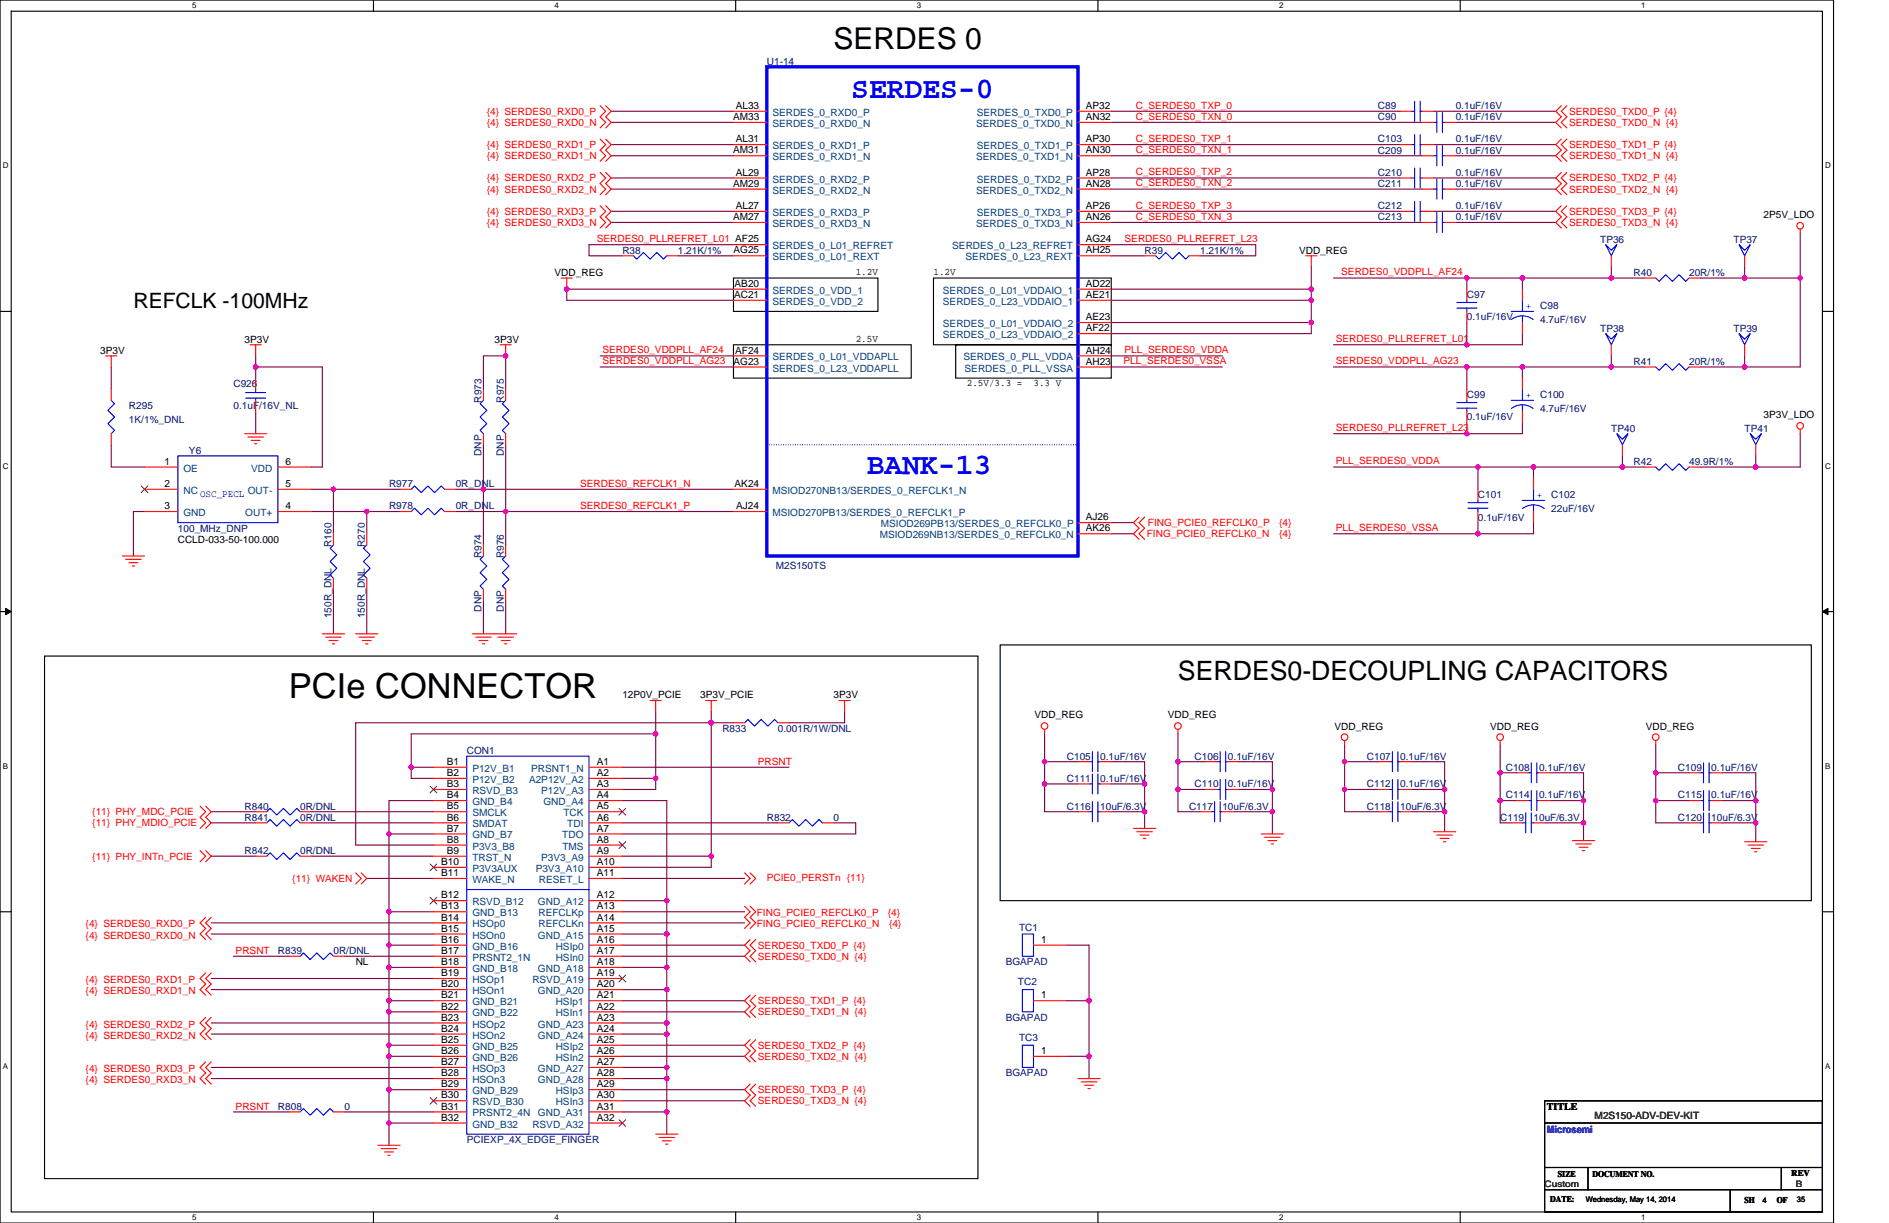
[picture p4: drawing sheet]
<svg xmlns="http://www.w3.org/2000/svg" width="432mm" height="279mm" viewBox="0 0 432 279" stroke-linecap="round" stroke-linejoin="round" font-family="sans-serif">
<path d="M0 0h419.1v279.4h-419.1zM2.6 2.6h414v274.3h-414z" fill="none" stroke="#000" stroke-width=".25"/>
<g fill="#fff">
<path d="M44 .3h1v2h-1z"/>
<path d="M44 277.1h1v2.1h-1z"/>
</g>
<path d="M85.4 0v2.6M85.4 276.9v2.5" fill="none" stroke="#000" stroke-width=".25"/>
<g fill="#fff">
<path d="M126.8 .3h1v2h-1z"/>
<path d="M126.8 277.1h1v2.1h-1z"/>
</g>
<path d="M168.2 0v2.6M168.2 276.9v2.5" fill="none" stroke="#000" stroke-width=".25"/>
<g fill="#fff">
<path d="M209.6 .3h1v2h-1z"/>
<path d="M209.6 277.1h1v2.1h-1z"/>
</g>
<path d="M251 0v2.6M251 276.9v2.5" fill="none" stroke="#000" stroke-width=".25"/>
<g fill="#fff">
<path d="M292.4 .3h1v2h-1z"/>
<path d="M292.4 277.1h1v2.1h-1z"/>
</g>
<path d="M333.8 0v2.6M333.8 276.9v2.5" fill="none" stroke="#000" stroke-width=".25"/>
<g fill="#fff">
<path d="M375.2 .3h1v2h-1z"/>
<path d="M375.2 277.1h1v2.1h-1z"/>
<path d="M.7 36.9h1.2v2h-1.2z"/>
<path d="M417.2 36.9h1.3v2h-1.3z"/>
<path d="M.7 105.4h1.2v2.1h-1.2z"/>
<path d="M417.2 105.4h1.3v2.1h-1.3z"/>
</g>
<path d="M0 71.1h2.6M416.6 71.1h2.5" fill="none" stroke="#000" stroke-width=".25"/>
<g fill="#fff">
<path d="M.7 174h1.2v2h-1.2z"/>
<path d="M417.2 174h1.2v2h-1.2z"/>
</g>
<path d="M0 139.7h2.6M416.6 139.7h2.5" fill="none" stroke="#000" stroke-width=".25"/>
<path d="M1.3 139l1.3 .7-1.3 .7zM416.6 139.7l1.3-.7v1.4z" fill="#000" stroke="#000" stroke-width=".23"/>
<g fill="#fff">
<path d="M.7 242.6h1.2v2h-1.2z"/>
<path d="M417.2 242.6h1.2v2h-1.2z"/>
</g>
<g fill="none" stroke="#000" stroke-width=".25">
<path d="M167.7 63.5h33v7.6h-33zM167.7 78.8h40.6v7.6h-40.6zM213.4 63.5h40.6v15.3h-40.6zM218.5 78.8h35.5v7.6h-35.5zM10.2 149.9h213.3v119.4h-213.3zM228.6 147.3h185.4v58.5h-185.4zM0 208.3h2.6M416.6 208.3h2.5M353.1 251.5h63.5v25.4h-63.5zM353.1 256.6h63.5M353.1 266.7h63.5M353.1 271.8h63.5"/>
<path d="M363 266.7v5.1M395.5 271.8v5.1M407.2 266.7v5.1"/>
</g>
<g fill="none" stroke="#800040" stroke-width=".25">
<path d="M139.7 25.4h28M139.7 28h28M139.7 33h28M139.7 35.6h28M254 28h71.1M254 35.6h71.1M254 25.4h66.1M254 33h66.1M327.7 25.4h27.9M327.7 33h27.9M332.8 28h22.8M332.8 35.6h22.8"/>
<path d="M139.7 40.7h28M139.7 43.2h28M139.7 48.3h28M139.7 50.8h28M155 58.4h12.7M167.7 55.9h-33.1v2.5h7.7M254 43.2h71.1M254 50.8h71.1M254 58.4h7.6M254 40.7h66.1M254 48.3h66.1M254 55.9h33v2.5h-12.7"/>
<path d="M327.7 40.7h27.9M327.7 48.3h27.9M332.8 43.2h22.8M332.8 50.8h22.8M411.5 53.4v10.1M167.7 66.1h-38.1v2.5h38.1M254 68.6h45.7M254 73.7h45.7M254 66.1h45.7M299.7 73.7v2.5h-45.7M299.7 66.1v2.5M299.7 68.6v5.1"/>
<path d="M299.7 61v5.1M304.8 63.5h30.5M304.8 78.8h30.5M335.3 63.5v2.6M335.3 63.5h12.7M335.3 73.7v5.1M348 63.5h20.3M348 76.2v2.6h-12.7M348 63.5v2.6M368.3 61v2.5h7.6M388.6 63.5h10.2M398.8 61v2.5h12.7"/>
<path d="M411.5 63.5v20.3h-12.7v-2.5M25.4 83.8v5.1M58.4 83.8h15.3v22.9h-2.6M58.4 83.8v2.6M58.4 94v5.1M58.4 81.3v2.5M115.6 88.9v-7.6h-5.1v7.6M137.2 83.8h30.5M137.2 81.3h30.5M254 81.3h25.4M254 83.8h25.4M304.8 99.1h30.5"/>
<path d="M304.8 83.8h30.5M335.3 83.8h12.7M335.3 96.5v2.6M335.3 83.8v5.1M348 83.8h20.3M348 96.5v2.6h-12.7M348 83.8v2.6M368.3 81.3v2.5h7.6M388.6 83.8h10.2M411.5 99.1v7.6h-10.2v-2.5M25.4 101.6v5.1h7.6M33 116.9h-2.5v10.1"/>
<path d="M71.1 111.8h5.1M71.1 116.9h12.7M76.2 111.8h15.3M76.2 111.8v10.1M83.8 116.9v5M83.8 116.9h7.7M104.2 116.9h11.4M104.2 111.8h6.3M110.5 111.8v12.7M110.5 101.6v10.2M110.5 111.8h57.2M115.6 116.9v7.6"/>
<path d="M115.6 101.6v15.3M115.6 116.9h52.1M254 119.4h5.1M304.8 106.7h33M337.8 106.7h12.7M337.8 119.4v2.5M337.8 106.7v5.1M350.5 119.4v2.5h-12.7M350.5 106.7v2.5M350.5 106.7h20.4M370.9 104.2v2.5M370.9 106.7h5"/>
<path d="M388.6 106.7h12.7M76.2 134.6v10.2M83.8 134.6v10.2M110.5 137.2v7.6M115.6 137.2v7.6M254 121.9h5.1M304.8 121.9h33M94 175.3h5.1M94 175.3v2.5h5.1M142.3 177.8h7.6M142.3 175.3h38.1M149.9 167.7h-55.9v7.6"/>
<path d="M149.9 162.6v5.1M149.9 167.7v10.1M149.9 177.8v2.6h-7.6M162.6 165.1h5.1M162.6 165.1h-81.3v28h17.8M162.6 165.1v30.5M162.6 162.6v2.5M193.1 162.6v2.5h-12.7M238.8 179.1h7.6M238.8 179.1v6.3h7.6M238.8 167.7v6.3M238.8 174v5.1"/>
<path d="M238.8 174h7.6M254 174h7.6v5.1M254 179.1h7.6M261.6 179.1v6.3M269.3 174v6.4M269.3 167.7v6.3M269.3 174h6.3M283.2 174h7.7v6.4M307.4 174h7.6M307.4 170.2v3.8M307.4 174v6.4M322.6 174h7.6v6.4"/>
<path d="M342.9 176.6h3.8M342.9 176.6v6.3M342.9 170.2v6.4M354.4 176.6h7.6v6.3M378.5 176.6v6.3M378.5 176.6h7.6M378.5 170.2v6.4M393.7 176.6h7.6v6.3M48.3 185.4h10.1M48.3 188h10.1M48.3 195.6h10.1M71.1 195.6h28"/>
<path d="M71.1 185.4h28M71.1 188h28M88.9 190.5v17.8M88.9 190.5h10.2M99.1 182.9h-10.2v7.6M142.3 195.6h20.3M142.3 188h35.5M142.3 182.9h10.1v22.9M162.6 195.6v2.5h-20.3M190.5 188h5.1v2.5h-53.3M254 185.4h7.6M261.6 185.4v3.9"/>
<path d="M269.3 180.4h6.3M269.3 180.4v5h5M282 185.4h8.9M283.2 180.4h7.7M290.9 185.4v5.1M290.9 180.4v5M307.4 180.4v5h7.6M307.4 180.4h7.6M322.6 185.4h7.6M322.6 180.4h7.6M330.2 185.4v4.6M330.2 180.4v5"/>
<path d="M342.9 182.9v5.1h2.6M342.9 182.9h3.8M353.1 188h8.9M354.4 182.9h7.6M362 188v4M362 182.9v5.1M378.5 182.9v5.1h7.6M378.5 182.9h7.6M393.7 182.9h7.6M393.7 188h7.6M401.3 182.9v5.1M401.3 188v4.3"/>
<path d="M48.3 213.4h50.8M48.3 210.8h50.8M53.4 218.5h12.7M78.8 218.5h20.3M83.8 200.7h15.3M88.9 215.9v5.1M88.9 215.9h10.2M88.9 208.3h10.2M88.9 208.3v7.6M142.3 200.7h27.9M142.3 210.8h27.9M142.3 208.3h27.9"/>
<path d="M142.3 218.5h27.9M142.3 215.9h27.9M142.3 213.4h10.1M142.3 205.8h10.1v7.6M152.4 213.4v7.6M243.9 215.9h5v12.7M48.3 223.5h50.8M48.3 226.1h50.8M48.3 233.7h50.8M48.3 236.2h50.8M88.9 238.8v2.5M88.9 238.8h10.2"/>
<path d="M88.9 231.2h10.2M88.9 228.6v2.6M88.9 231.2v7.6M88.9 221v7.6M88.9 228.6h10.2M88.9 221h10.2M142.3 238.8h27.9M142.3 231.2h27.9M142.3 228.6h27.9M142.3 236.2h10.1M142.3 226.1h10.1M142.3 233.7h10.1"/>
<path d="M142.3 221h10.1v5.1M152.4 236.2v7.7M152.4 226.1v7.6M152.4 233.7v2.5M243.9 228.6h5M248.9 228.6v12.7M48.3 246.4h50.8M48.3 243.9h50.8M53.4 254h12.7M78.8 254h20.3M88.9 241.3v7.6M88.9 248.9h10.2"/>
<path d="M88.9 241.3h10.2M88.9 256.6h10.2M88.9 256.6v5M88.9 248.9v7.7M142.3 246.4h10.1v7.6M142.3 251.5h27.9M142.3 248.9h27.9M142.3 241.3h27.9M142.3 243.9h10.1M142.3 254h10.1M152.4 243.9v2.5M152.4 254v5.1"/>
<path d="M243.9 241.3h5M248.9 241.3v5.1"/>
</g>
<g fill="#f0f" stroke="#f0f" stroke-width=".25">
<circle cx="348" cy="63.5" r=".5"/>
<circle cx="335.3" cy="78.7" r=".5"/>
<circle cx="350.5" cy="106.7" r=".5"/>
<circle cx="370.8" cy="106.7" r=".5"/>
<circle cx="337.8" cy="121.9" r=".5"/>
<circle cx="337.8" cy="106.7" r=".5"/>
<circle cx="348" cy="83.8" r=".5"/>
<circle cx="335.3" cy="99.1" r=".5"/>
<circle cx="299.7" cy="68.6" r=".5"/>
<circle cx="335.3" cy="63.5" r=".5"/>
<circle cx="335.3" cy="83.8" r=".5"/>
<circle cx="299.7" cy="73.7" r=".5"/>
<circle cx="411.5" cy="63.5" r=".5"/>
<circle cx="398.8" cy="83.8" r=".5"/>
<circle cx="398.8" cy="63.5" r=".5"/>
<circle cx="401.3" cy="106.7" r=".5"/>
<circle cx="299.7" cy="66" r=".5"/>
<circle cx="129.5" cy="66" r=".5"/>
<circle cx="269.2" cy="180.3" r=".5"/>
<circle cx="307.3" cy="174" r=".5"/>
<circle cx="238.8" cy="179.1" r=".5"/>
<circle cx="238.8" cy="174" r=".5"/>
<circle cx="261.6" cy="185.4" r=".5"/>
<circle cx="261.6" cy="179.1" r=".5"/>
<circle cx="401.3" cy="188" r=".5"/>
<circle cx="362" cy="188" r=".5"/>
<circle cx="88.9" cy="256.5" r=".5"/>
<circle cx="88.9" cy="248.9" r=".5"/>
<circle cx="88.9" cy="221" r=".5"/>
<circle cx="88.9" cy="215.9" r=".5"/>
<circle cx="88.9" cy="208.3" r=".5"/>
<circle cx="88.9" cy="190.5" r=".5"/>
<circle cx="88.9" cy="238.8" r=".5"/>
<circle cx="88.9" cy="241.3" r=".5"/>
<circle cx="88.9" cy="228.6" r=".5"/>
<circle cx="88.9" cy="231.1" r=".5"/>
<circle cx="94" cy="175.3" r=".5"/>
<circle cx="162.6" cy="165.1" r=".5"/>
<circle cx="149.9" cy="167.6" r=".5"/>
<circle cx="152.4" cy="246.4" r=".5"/>
<circle cx="152.4" cy="243.8" r=".5"/>
<circle cx="152.4" cy="236.2" r=".5"/>
<circle cx="162.6" cy="195.6" r=".5"/>
<circle cx="152.4" cy="205.7" r=".5"/>
<circle cx="152.4" cy="221" r=".5"/>
<circle cx="152.4" cy="233.7" r=".5"/>
<circle cx="152.4" cy="226.1" r=".5"/>
<circle cx="152.4" cy="213.4" r=".5"/>
<circle cx="152.4" cy="254" r=".5"/>
<circle cx="149.9" cy="177.8" r=".5"/>
<circle cx="248.9" cy="241.3" r=".5"/>
<circle cx="248.9" cy="228.6" r=".5"/>
<circle cx="362" cy="182.9" r=".5"/>
<circle cx="401.3" cy="182.9" r=".5"/>
<circle cx="342.9" cy="182.9" r=".5"/>
<circle cx="342.9" cy="176.5" r=".5"/>
<circle cx="378.5" cy="182.9" r=".5"/>
<circle cx="378.5" cy="176.5" r=".5"/>
<circle cx="307.3" cy="180.3" r=".5"/>
<circle cx="330.2" cy="185.4" r=".5"/>
<circle cx="330.2" cy="180.3" r=".5"/>
<circle cx="269.2" cy="174" r=".5"/>
<circle cx="290.8" cy="185.4" r=".5"/>
<circle cx="290.8" cy="180.3" r=".5"/>
<circle cx="115.6" cy="81.3" r=".5"/>
<circle cx="110.5" cy="111.8" r=".5"/>
<circle cx="83.8" cy="116.8" r=".5"/>
<circle cx="115.6" cy="116.8" r=".5"/>
<circle cx="76.2" cy="111.8" r=".5"/>
<circle cx="58.4" cy="83.8" r=".5"/>
<circle cx="368.3" cy="63.5" r=".5"/>
<circle cx="368.3" cy="83.8" r=".5"/>
</g>
<g fill="none" stroke="#f00" stroke-width=".25">
<path d="M137.2 24.2l1.3 1.2-1.3 1.3 1.3 1.3-1.3 1.2M137.2 31.8l1.3 1.2-1.3 1.3 1.3 1.3-1.3 1.3M137.2 39.4l1.3 1.3-1.3 1.2 1.3 1.3-1.3 1.3M138.5 24.2l1.2 1.2-1.2 1.3 1.2 1.3-1.2 1.2M138.5 31.8l1.2 1.2-1.2 1.3 1.2 1.3-1.2 1.3M138.5 39.4l1.2 1.3-1.2 1.2 1.2 1.3-1.2 1.3M167.7 28h7.6M167.7 25.4h7.6M167.7 35.6h7.6M167.7 33h7.6M246.4 28h7.6M246.4 25.4h7.6"/>
<path d="M246.4 35.6h7.6M246.4 33h7.6M320.1 25.4h2.5M320.1 33h2.5M325.1 25.4h2.6M325.1 33h2.6M325.1 28h2.6M325.1 35.6h2.6M330.2 28h2.6M330.2 35.6h2.6M356.9 24.2l-1.3 1.2 1.3 1.3-1.3 1.3 1.3 1.2M356.9 31.8l-1.3 1.2 1.3 1.3-1.3 1.3 1.3 1.3"/>
<path d="M356.9 39.4l-1.3 1.3 1.3 1.2-1.3 1.3 1.3 1.3M358.2 24.2l-1.3 1.2 1.3 1.3-1.3 1.3 1.3 1.2M358.2 31.8l-1.3 1.2 1.3 1.3-1.3 1.3 1.3 1.3M358.2 39.4l-1.3 1.3 1.3 1.2-1.3 1.3 1.3 1.3M137.2 47l1.3 1.3-1.3 1.3 1.3 1.2-1.3 1.3M138.5 47l1.2 1.3-1.2 1.3 1.2 1.2-1.2 1.3M142.3 58.4h2.5M152.4 58.4h2.6M167.7 43.2h7.6M167.7 40.7h7.6M167.7 50.8h7.6M167.7 48.3h7.6"/>
<path d="M167.7 55.9h7.6M167.7 58.4h7.6M246.4 43.2h7.6M246.4 40.7h7.6M246.4 50.8h7.6M246.4 48.3h7.6M246.4 55.9h7.6M246.4 58.4h7.6M261.6 58.4h2.6M271.8 58.4h2.5M298.5 58.4h2.5M299.7 58.4v2.6"/>
<path d="M320.1 48.3h2.5M320.1 40.7h2.5M325.1 48.3h2.6M325.1 40.7h2.6M325.1 43.2h2.6M325.1 50.8h2.6M330.2 43.2h2.6M330.2 50.8h2.6M356.9 47l-1.3 1.3 1.3 1.3-1.3 1.2 1.3 1.3M358.2 47l-1.3 1.3 1.3 1.3-1.3 1.2 1.3 1.3M368.3 58.4v2.6M398.8 58.4v2.6"/>
<path d="M411.5 52.3v1.1M57.2 78.8h2.5M58.4 78.8v2.5M114.3 78.8h2.6M115.6 78.8v2.5M128.3 63.5h2.5M129.6 63.5v2.6M167.7 66.1h7.6M167.7 68.6h7.6M246.4 66.1h7.6M246.4 73.7h7.6M246.4 68.6h7.6"/>
<path d="M246.4 76.2h7.6M335.3 66.1v2.5M335.3 71.1v2.6M348 66.1v2.5M348 73.7v2.5M368.3 78.8v2.5M375.9 63.5h2.6M386.1 63.5h2.5M398.8 78.8v2.5M24.2 81.3h2.5M25.4 88.9v2.6M25.4 99.1v2.5"/>
<path d="M25.4 81.3v2.5M55.9 99.1h5.1M56.7 99.8h3.5M58.4 91.5v2.5M58.4 86.4v2.5M110.5 99.1v2.5M110.5 88.9v2.6M115.6 99.1v2.5M115.6 88.9v2.6M167.7 81.3h7.6M167.7 83.8h7.6M246.4 81.3h7.6"/>
<path d="M246.4 83.8h7.6M335.3 88.9v2.6M335.3 94v2.5M348 86.4v2.5M348 94v2.5M375.9 83.8h2.6M386.1 83.8h2.5M411.5 98.1v1M33 106.7h7.7M33 116.9h7.7M33 111.8h7.7M57.4 100.6h2.1"/>
<path d="M58.2 101.4h.5M63.5 116.9h7.6M63.5 106.7h7.6M63.5 111.8h7.6M91.5 116.9h2.5M91.5 111.8h2.5M101.6 116.9h2.6M101.6 111.8h2.6M167.7 111.8h7.6M167.7 116.9h7.6M246.4 119.4h7.6M260.4 118.1l-1.3 1.3 1.3 1.3-1.3 1.2 1.3 1.3"/>
<path d="M261.6 118.1l-1.2 1.3 1.2 1.3-1.2 1.2 1.2 1.3M337.8 111.8v2.5M337.8 116.9v2.5M350.5 109.2v2.6M350.5 116.9v2.5M370.9 101.6v2.6M375.9 106.7h2.6M386.1 106.7h2.5M401.3 101.6v2.6M28 127h5M28.7 127.8h3.6M29.5 128.5h2"/>
<path d="M30.2 129.3h.6M76.2 132.1v2.5M76.2 121.9v2.6M83.8 132.1v2.5M83.8 121.9v2.6M110.5 134.6v2.6M110.5 124.5v2.5M115.6 134.6v2.6M115.6 124.5v2.5M246.4 121.9h7.6M73.7 144.8h5.1M74.4 145.6h3.6"/>
<path d="M75.2 146.3h2M76 147.1h.5M81.3 144.8h5.1M82.1 145.6h3.5M82.8 146.3h2.1M83.6 147.1h.5M108 144.8h10.1M108.7 145.6h3.6M109.5 146.3h2M110.3 147.1h.5M113.8 145.6h3.6M114.6 146.3h2"/>
<path d="M115.3 147.1h.5M99.1 175.3h7.6M99.1 177.8h7.6M134.6 175.3h7.7M134.6 177.8h7.7M148.6 160h2.6M149.9 160v2.6M161.3 160h2.6M162.6 160v2.6M167.7 165.1h2.5M177.8 165.1h2.6M191.8 160h2.5"/>
<path d="M193.1 160v2.6M238.8 166.6v1.1M246.4 179.1h2.5M246.4 174h2.5M251.5 179.1h2.5M251.5 174h2.5M269.3 166.6v1.1M275.6 174h2.6M280.7 174h2.5M307.4 169.2v1M315 174h2.5M320.1 174h2.5"/>
<path d="M342.9 169.2v1M346.7 176.6h2.6M351.8 176.6h2.6M378.5 169.2v1M386.1 176.6h2.5M391.2 176.6h2.5M45.7 184.2l1.3 1.2-1.3 1.3 1.3 1.3-1.3 1.3M45.7 194.3l1.3 1.3-1.3 1.3M47 184.2l1.3 1.2-1.3 1.3 1.3 1.3-1.3 1.3M47 194.3l1.3 1.3-1.3 1.3M58.4 185.4h2.6M58.4 188h2.6"/>
<path d="M58.4 195.6h2.6M68.6 185.4h2.5M68.6 188h2.5M68.6 195.6h2.5M81.3 199.4l1.3 1.3-1.3 1.3M82.6 199.4l1.2 1.3-1.2 1.3M99.1 180.4h7.6M99.1 182.9h7.6M99.1 185.4h7.6M99.1 188h7.6M99.1 190.5h7.6M99.1 193.1h7.6"/>
<path d="M99.1 195.6h7.6M99.1 198.1h7.6M134.6 180.4h7.7M134.6 182.9h7.7M134.6 185.4h7.7M134.6 188h7.7M134.6 190.5h7.7M134.6 193.1h7.7M134.6 195.6h7.7M134.6 198.1h7.7M170.2 199.4l1.3 1.3-1.3 1.3M171.5 199.4l1.2 1.3-1.2 1.3"/>
<path d="M177.8 188h2.6M188 188h2.5M246.4 185.4h2.5M251.5 185.4h2.5M259.1 189.3h5.1M259.9 190h3.5M260.6 190.8h2.1M261.4 191.5h.5M274.3 185.4h2.6M275.6 180.4h2.6M279.4 185.4h2.6M280.7 180.4h2.5"/>
<path d="M288.3 190.5h5.1M289.1 191.3h3.5M289.8 192h2.1M290.6 192.8h.5M315 185.4h2.5M315 180.4h2.5M320.1 185.4h2.5M320.1 180.4h2.5M327.7 190h5.1M328.4 190.8h3.6M329.2 191.5h2M330 192.3h.5"/>
<path d="M345.5 188h2.5M346.7 182.9h2.6M350.5 188h2.6M351.8 182.9h2.6M359.4 192h5.1M360.2 192.8h3.5M361 193.6h2M361.7 194.3h.5M386.1 188h2.5M386.1 182.9h2.5M391.2 188h2.5M391.2 182.9h2.5"/>
<path d="M398.8 192.3h5.1M399.6 193.1h3.5M400.3 193.8h2.1M401.1 194.6h.5M47 209.6l-1.3 1.2 1.3 1.3-1.3 1.3 1.3 1.3M48.3 209.6l-1.3 1.2 1.3 1.3-1.3 1.3 1.3 1.3M66.1 218.5h2.5M76.2 218.5h2.6M99.1 200.7h7.6M99.1 205.8h7.6M99.1 208.3h7.6M99.1 210.8h7.6"/>
<path d="M99.1 213.4h7.6M99.1 215.9h7.6M99.1 218.5h7.6M134.6 200.7h7.7M134.6 205.8h7.7M134.6 208.3h7.7M134.6 210.8h7.7M134.6 213.4h7.7M134.6 215.9h7.7M134.6 218.5h7.7M170.2 207l1.3 1.3-1.3 1.3 1.3 1.2-1.3 1.3M171.5 214.7l-1.3 1.2 1.3 1.3-1.3 1.3 1.3 1.2"/>
<path d="M171.5 207l1.2 1.3-1.2 1.3 1.2 1.2-1.2 1.3M172.7 214.7l-1.2 1.2 1.2 1.3-1.2 1.3 1.2 1.2M236.2 215.9h7.7M47 222.3l-1.3 1.2 1.3 1.3-1.3 1.3 1.3 1.3M47 232.4l-1.3 1.3 1.3 1.3-1.3 1.2 1.3 1.3M48.3 222.3l-1.3 1.2 1.3 1.3-1.3 1.3 1.3 1.3M48.3 232.4l-1.3 1.3 1.3 1.3-1.3 1.2 1.3 1.3M99.1 221h7.6M99.1 223.5h7.6M99.1 226.1h7.6M99.1 228.6h7.6M99.1 231.2h7.6"/>
<path d="M99.1 233.7h7.6M99.1 236.2h7.6M99.1 238.8h7.6M134.6 221h7.7M134.6 223.5h7.7M134.6 226.1h7.7M134.6 228.6h7.7M134.6 231.2h7.7M134.6 233.7h7.7M134.6 236.2h7.7M134.6 238.8h7.7M171.5 227.4l-1.3 1.2 1.3 1.3-1.3 1.3 1.3 1.2"/>
<path d="M171.5 237.5l-1.3 1.3 1.3 1.3-1.3 1.2 1.3 1.3M172.7 227.4l-1.2 1.2 1.2 1.3-1.2 1.3 1.2 1.2M172.7 237.5l-1.2 1.3 1.2 1.3-1.2 1.2 1.2 1.3M236.2 228.6h7.7M47 242.6l-1.3 1.3 1.3 1.2-1.3 1.3 1.3 1.3M48.3 242.6l-1.3 1.3 1.3 1.2-1.3 1.3 1.3 1.3M66.1 254h2.5M76.2 254h2.6M99.1 241.3h7.6M99.1 243.9h7.6M99.1 246.4h7.6M99.1 248.9h7.6"/>
<path d="M99.1 251.5h7.6M99.1 254h7.6M99.1 256.6h7.6M134.6 241.3h7.7M134.6 243.9h7.7M134.6 246.4h7.7M134.6 248.9h7.7M134.6 251.5h7.7M134.6 254h7.7M134.6 256.6h7.7M149.9 259.1h5.1M150.6 259.9h3.6"/>
<path d="M171.5 247.7l-1.3 1.2 1.3 1.3-1.3 1.3 1.3 1.3M172.7 247.7l-1.2 1.2 1.2 1.3-1.2 1.3 1.2 1.3M236.2 241.3h7.7M246.4 246.4h5.1M247.2 247.2h3.5M247.9 247.9h2.1M248.7 248.7h.5M86.4 261.6h5.1M87.1 262.4h3.6M87.9 263.2h2M88.7 263.9h.5M151.4 260.6h2"/>
<path d="M152.2 261.4h.5"/>
<circle cx="411.5" cy="51.6" r=".76"/>
<circle cx="411.5" cy="97.3" r=".76"/>
<circle cx="238.8" cy="165.9" r=".76"/>
<circle cx="269.2" cy="165.9" r=".76"/>
<circle cx="307.3" cy="168.4" r=".76"/>
<circle cx="342.9" cy="168.4" r=".76"/>
<circle cx="378.5" cy="168.4" r=".76"/>
</g>
<g fill="none" stroke="#00f" stroke-width=".25">
<path d="M322.6 25.4h.8M322.6 33h.8M323.4 23.1v4.6M323.4 30.8v4.5M323.4 38.4v4.5M324.6 23.1v4.6M324.6 30.8v4.5M324.6 38.4v4.5M324.6 25.4h.5M324.6 33h.5M327.7 28h.7M327.7 35.6h.7"/>
<path d="M328.4 25.7v4.5M328.4 33.3v4.6M329.7 25.7v4.5M329.7 33.3v4.6M329.7 28h.5M329.7 35.6h.5M144.8 58.4l.8 .8 1.5-1.5 1.5 1.5 1.5-1.5 1.6 1.5 .7-.8M264.2 58.4l.7 .8 1.6-1.5 1.5 1.5 1.5-1.5 1.5 1.5 .8-.8M322.6 48.3h.8M322.6 40.7h.8M323.4 46v4.6M324.6 46v4.6"/>
<path d="M324.6 48.3h.5M324.6 40.7h.5M327.7 43.2h.7M327.7 50.8h.7M328.4 40.9v4.6M328.4 48.5v4.6M329.7 40.9v4.6M329.7 48.5v4.6M329.7 43.2h.5M329.7 50.8h.5M367.1 55.9l1.2 1.3 1.3-1.3-1.3 2.5zM397.5 55.9l1.3 1.3 1.3-1.3-1.3 2.5z"/>
<path d="M333 70.4h4.6M333 69.1h4.6M335.3 68.6v.5M335.3 70.4v.7M345.5 71.1h5M345.5 73a4.1 4.1 0 0 1 5 0M348 72.2v1.5M348 68.6v2.5M367.1 76.2l1.2 1.3 1.3-1.3-1.3 2.6zM378.5 63.5l.7 .8 1.6-1.5 1.5 1.5 1.5-1.5 1.5 1.5 .8-.8M397.5 76.2l1.3 1.3 1.3-1.3-1.3 2.6zM25.4 91.5l.8 .7-1.5 1.5 1.5 1.6-1.5 1.5 1.5 1.5-.8 .8"/>
<path d="M56.2 89.7h4.5M56.2 91h4.5M58.4 91v.5M58.4 88.9v.8M110.5 91.5l-.8 .7 1.6 1.5-1.6 1.6 1.6 1.5-1.6 1.5 .8 .8M115.6 91.5l-.8 .7 1.6 1.5-1.6 1.6 1.6 1.5-1.6 1.5 .8 .8M333 93.2h4.6M333 92h4.6M335.3 91.5v.5M335.3 93.2v.8M345.5 91.5h5M345.5 93.3a4.1 4.1 0 0 1 5 0"/>
<path d="M348 92.5v1.5M348 88.9v2.6M369.6 99.1l1.3 1.3 1.2-1.3-1.2 2.5zM378.5 83.8l.7 .8 1.6-1.5 1.5 1.5 1.5-1.5 1.5 1.5 .8-.8M400.1 99.1l1.2 1.3 1.3-1.3-1.3 2.5zM40.7 104.2h22.8v15.2h-22.8zM94 116.9l.8-.8 1.5 1.5 1.5-1.5 1.5 1.5 1.6-1.5 .7 .8M94 111.8l.8-.8 1.5 1.5 1.5-1.5 1.5 1.5 1.6-1.5 .7 .8M335.6 116.1h4.5M335.6 114.8h4.5M337.8 114.3v.5M337.8 116.1v.8"/>
<path d="M348 114.3h5.1M348 116.2a4.1 4.1 0 0 1 5 0M350.5 115.3v1.6M350.5 111.8v2.5M378.5 106.7l.7 .8 1.6-1.6 1.5 1.6 1.5-1.6 1.5 1.6 .8-.8M76.2 124.5l-.7 .7 1.5 1.6-1.5 1.5 1.5 1.5-1.5 1.5 .7 .8M83.8 124.5l-.7 .7 1.5 1.6-1.5 1.5 1.5 1.5-1.5 1.5 .7 .8M110.5 127l-.8 .8 1.6 1.5-1.6 1.5 1.6 1.6-1.6 1.5 .8 .7M115.6 127l-.8 .8 1.6 1.5-1.6 1.5 1.6 1.6-1.6 1.5 .8 .7M106.7 172.7h27.9v86.4h-27.9zM170.2 165.1l.8-.7 1.5 1.5 1.5-1.5 1.5 1.5 1.6-1.5 .7 .7M248.9 179.1h.8"/>
<path d="M248.9 174h.8M249.7 176.8v4.6M249.7 171.7v4.6M251 176.8v4.6M251 171.7v4.6M251 179.1h.5M251 174h.5M278.2 174h.7M278.9 171.7v4.6M278.9 178.1v4.5M280.2 171.7v4.6M280.2 178.1v4.5"/>
<path d="M280.2 174h.5M317.5 174h.8M318.3 171.7v4.6M318.3 178.1v4.5M319.6 171.7v4.6M319.6 178.1v4.5M319.6 174h.5M349.3 176.6h.7M350 174.3v4.5M351.3 174.3v4.5M351.3 176.6h.5M388.6 176.6h.8"/>
<path d="M389.4 174.3v4.5M390.7 174.3v4.5M390.7 176.6h.5M61 185.4l.7-.7 1.6 1.5 1.5-1.5 1.5 1.5 1.5-1.5 .8 .7M61 188l.7-.8 1.6 1.5 1.5-1.5 1.5 1.5 1.5-1.5 .8 .8M61 195.6l.7-.8 1.6 1.6 1.5-1.6 1.5 1.6 1.5-1.6 .8 .8M180.4 188l.7-.8 1.5 1.5 1.6-1.5 1.5 1.5 1.5-1.5 .8 .8M248.9 185.4h.8M249.7 183.2v4.5M251 183.2v4.5M251 185.4h.5M276.9 185.4h.7"/>
<path d="M277.6 183.2v4.5M278.2 180.4h.7M278.9 183.2v4.5M278.9 185.4h.5M280.2 180.4h.5M317.5 185.4h.8M317.5 180.4h.8M318.3 183.2v4.5M319.6 183.2v4.5M319.6 185.4h.5M319.6 180.4h.5M348 188h.8"/>
<path d="M348.8 185.7v4.6M349.3 182.9h.7M350 185.7v4.6M350 188h.5M350 180.6v4.6M351.3 180.6v4.6M351.3 182.9h.5M388.6 188h.8M388.6 182.9h.8M389.4 185.7v4.6M389.4 180.6v4.6M390.7 185.7v4.6"/>
<path d="M390.7 180.6v4.6M390.7 188h.5M390.7 182.9h.5M68.6 218.5l.8-.8 1.5 1.5 1.5-1.5 1.5 1.5 1.6-1.5 .7 .8M106.7 203.2h27.9M233.7 213.4h2.5v5.1h-2.5zM233.7 226.1h2.5v5.1h-2.5zM233.7 238.8h2.5v5.1h-2.5zM68.6 254l.8-.7 1.5 1.5 1.5-1.5 1.5 1.5 1.6-1.5 .7 .7"/>
</g>
<g fill="none" stroke="#804000" stroke-width=".23">
<path d="M32.3 111l1.5 1.6M33.8 111l-1.5 1.6M98.3 179.6l1.6 1.5M99.8 179.6l-1.5 1.5M98.3 197.4l1.6 1.5M99.8 197.4l-1.5 1.5M141.5 184.7l1.5 1.5M141.5 192.3l1.5 1.5M143 184.7l-1.5 1.5M143 192.3l-1.5 1.5M98.3 205l1.6 1.5M99.8 205l-1.5 1.5"/>
<path d="M141.5 222.8l1.5 1.5M143 222.8l-1.5 1.5M98.3 250.7l1.6 1.6M99.8 250.7l-1.5 1.6M141.5 255.8l1.5 1.5M143 255.8l-1.5 1.5"/>
</g>
<path d="M175.3 15.3h71.1v111.7h-71.1z" fill="none" stroke="#00f" stroke-width=".76"/>
<path d="M175.3 101.6h71.1M246.4 101.6h.1" fill="none" stroke="#00f" stroke-width=".25" stroke-dasharray="0 .5"/>
<text font-size="7.9" x="66.1" y="159.6">PCIe CONNECTOR</text>
<text font-size="6.9" x="190.5" y="11.3">SERDES 0</text>
<g font-size="6.9" fill="#00f">
<text x="194.6" y="22.5">SERDES-0</text>
<text x="198.1" y="108.4">BANK-13</text>
</g>
<text font-size="6.1" x="269.3" y="155.4">SERDES0-DECOUPLING CAPACITORS</text>
<text font-size="4.8" x="30.5" y="70.4">REFCLK -100MHz</text>
<g font-size="2.3" fill="#000080">
<text x="175.3" y="14.8">U1-14</text>
<text x="315" y="24.9">C89</text>
<text x="315" y="27.5">C90</text>
<text x="332.8" y="24.9">0.1uF/16V</text>
<text x="332.8" y="27.5">0.1uF/16V</text>
<text x="315" y="32.6">C103</text>
<text x="315" y="35.1">C209</text>
<text x="332.8" y="32.6">0.1uF/16V</text>
<text x="332.8" y="35.1">0.1uF/16V</text>
<text x="315" y="40.2">C210</text>
<text x="332.8" y="40.2">0.1uF/16V</text>
<text x="315" y="42.7">C211</text>
<text x="315" y="47.8">C212</text>
<text x="332.8" y="42.7">0.1uF/16V</text>
<text x="332.8" y="47.8">0.1uF/16V</text>
<text x="315" y="50.3">C213</text>
<text x="332.8" y="50.3">0.1uF/16V</text>
<text x="142.3" y="58">R38</text>
<text x="155" y="58">1.21K/1%</text>
<text x="261.6" y="58">R39</text>
<text x="274.3" y="58">1.21K/1%</text>
<text x="365.8" y="55.4">TP36</text>
<text x="396.3" y="55.4">TP37</text>
<text x="373.4" y="63">R40</text>
<text x="386.1" y="63">20R/1%</text>
<text x="335.3" y="68.1">C97</text>
<text x="352.1" y="70.7">C98</text>
<text x="335.3" y="73.2">0.1uF/16V</text>
<text x="352.1" y="73.7">4.7uF/16V</text>
<text x="365.8" y="75.7">TP38</text>
<text x="396.3" y="75.7">TP39</text>
<text x="373.4" y="83.4">R41</text>
<text x="386.1" y="83.4">20R/1%</text>
<text x="53.4" y="88.4">C926</text>
<text x="29.5" y="93.5">R295</text>
<text x="53.4" y="93.5">0.1uF/16V_NL</text>
<text x="110.1" y="92" transform="rotate(-90 110.1 92)">R973</text>
<text x="115.2" y="92" transform="rotate(-90 115.2 92)">R975</text>
<text x="335.3" y="91">C99</text>
<text x="352.1" y="91">C100</text>
<text x="352.1" y="94">4.7uF/16V</text>
<text x="29.5" y="96.6">1K/1%_DNL</text>
<text x="335.3" y="96.1">0.1uF/16V</text>
<text x="368.3" y="98.6">TP40</text>
<text x="398.8" y="98.6">TP41</text>
<text x="43.2" y="103.7">Y6</text>
<text x="110.1" y="104.2" transform="rotate(-90 110.1 104.2)">DNP</text>
<text x="115.2" y="104.2" transform="rotate(-90 115.2 104.2)">DNP</text>
<text x="373.4" y="106.2">R42</text>
<text x="386.1" y="106.2">49.9R/1%</text>
<text x="88.9" y="111.3">R977</text>
<text x="104.2" y="111.3">0R_DNL</text>
<text x="337.8" y="113.8">C101</text>
<text x="354.6" y="113.8">C102</text>
<text x="88.9" y="116.4">R978</text>
<text x="104.2" y="116.4">0R_DNL</text>
<text x="337.8" y="118.9">0.1uF/16V</text>
<text x="354.6" y="116.9">22uF/16V</text>
<text x="40.7" y="121.5">100_MHz_DNP</text>
<text x="75.8" y="125" transform="rotate(-90 75.8 125)">R160</text>
<text x="83.4" y="125" transform="rotate(-90 83.4 125)">R270</text>
<text x="110.1" y="127.5" transform="rotate(-90 110.1 127.5)">R974</text>
<text x="115.2" y="127.5" transform="rotate(-90 115.2 127.5)">R976</text>
<text x="177.3" y="130.1">M2S150TS</text>
<text x="75.8" y="141.2" transform="rotate(-90 75.8 141.2)">150R_DNL</text>
<text x="83.4" y="141.2" transform="rotate(-90 83.4 141.2)">150R_DNL</text>
<text x="110.1" y="139.7" transform="rotate(-90 110.1 139.7)">DNP</text>
<text x="115.2" y="139.7" transform="rotate(-90 115.2 139.7)">DNP</text>
<text x="165.1" y="167.2">R833</text>
<text x="177.8" y="167.2">0.001R/1W/DNL</text>
<text x="106.7" y="172.3">CON1</text>
<text x="243.9" y="173.5">C105</text>
<text x="251.5" y="173.5">0.1uF/16V</text>
<text x="273.1" y="173.5">C106</text>
<text x="280.7" y="173.5">0.1uF/16V</text>
<text x="312.4" y="173.5">C107</text>
<text x="320.1" y="173.5">0.1uF/16V</text>
<text x="243.9" y="178.6">C111</text>
<text x="251.5" y="178.6">0.1uF/16V</text>
<text x="273.1" y="179.9">C110</text>
<text x="280.7" y="179.9">0.1uF/16V</text>
<text x="312.4" y="179.9">C112</text>
<text x="320.1" y="179.9">0.1uF/16V</text>
<text x="344.2" y="176.1">C108</text>
<text x="351.8" y="176.1">0.1uF/16V</text>
<text x="383.6" y="176.1">C109</text>
<text x="391.2" y="176.1">0.1uF/16V</text>
<text x="55.9" y="185">R840</text>
<text x="68.6" y="185">0R/DNL</text>
<text x="243.9" y="185">C116</text>
<text x="251.5" y="185">10uF/6.3V</text>
<text x="271.8" y="185">C117</text>
<text x="279.4" y="185">10uF/6.3V</text>
<text x="312.4" y="185">C118</text>
<text x="320.1" y="185">10uF/6.3V</text>
<text x="344.2" y="182.4">C114</text>
<text x="351.8" y="182.4">0.1uF/16V</text>
<text x="383.6" y="182.4">C115</text>
<text x="391.2" y="182.4">0.1uF/16V</text>
<text x="55.9" y="187.5">R841</text>
<text x="68.6" y="187.5">0R/DNL</text>
<text x="175.3" y="187.5">R832</text>
<text x="190.5" y="187.5">0</text>
<text x="342.9" y="187.5">C119</text>
<text x="350.5" y="187.5">10uF/6.3V</text>
<text x="383.6" y="187.5">C120</text>
<text x="391.2" y="187.5">10uF/6.3V</text>
<text x="55.9" y="195.1">R842</text>
<text x="68.6" y="195.1">0R/DNL</text>
<text x="232.9" y="212.6">TC1</text>
<text x="63.5" y="218">R839</text>
<text x="76.2" y="218">0R/DNL</text>
<text x="229.9" y="220.5">BGAPAD</text>
<text x="232.7" y="225.1">TC2</text>
<text x="229.9" y="233.2">BGAPAD</text>
<text x="232.9" y="237.8">TC3</text>
<text x="229.9" y="245.9">BGAPAD</text>
<text x="63.5" y="253.5">R808</text>
<text x="78.8" y="253.5">0</text>
<text x="106.7" y="261.2">PCIEXP_4X_EDGE_FINGER</text>
</g>
<g font-size="2.3" fill="#f00">
<text x="111.3" y="28.7">{4} SERDES0_RXD0_N</text>
<text x="111.3" y="26.2">{4} SERDES0_RXD0_P</text>
<text x="259.6" y="27.3">C_SERDES0_TXN_0</text>
<text x="259.6" y="24.8">C_SERDES0_TXP_0</text>
<text x="358.7" y="26.2">SERDES0_TXD0_P {4}</text>
<text x="358.7" y="28.7">SERDES0_TXD0_N {4}</text>
<text x="111.3" y="33.8">{4} SERDES0_RXD1_P</text>
<text x="259.6" y="32.4">C_SERDES0_TXP_1</text>
<text x="259.6" y="35">C_SERDES0_TXN_1</text>
<text x="358.7" y="33.8">SERDES0_TXD1_P {4}</text>
<text x="111.3" y="36.4">{4} SERDES0_RXD1_N</text>
<text x="111.3" y="41.4">{4} SERDES0_RXD2_P</text>
<text x="259.6" y="40">C_SERDES0_TXP_2</text>
<text x="358.7" y="36.4">SERDES0_TXD1_N {4}</text>
<text x="358.7" y="41.4">SERDES0_TXD2_P {4}</text>
<text x="111.3" y="44">{4} SERDES0_RXD2_N</text>
<text x="259.6" y="42.6">C_SERDES0_TXN_2</text>
<text x="259.6" y="47.7">C_SERDES0_TXP_3</text>
<text x="358.7" y="44">SERDES0_TXD2_N {4}</text>
<text x="111.3" y="51.6">{4} SERDES0_RXD3_N</text>
<text x="111.3" y="49.1">{4} SERDES0_RXD3_P</text>
<text x="259.6" y="50.2">C_SERDES0_TXN_3</text>
<text x="358.7" y="51.6">SERDES0_TXD3_N {4}</text>
<text x="358.7" y="49.1">SERDES0_TXD3_P {4}</text>
<text x="136.4" y="55.3">SERDES0_PLLREFRET_L01 AF25</text>
<text x="257.1" y="55.3">SERDES0_PLLREFRET_L23</text>
<text x="306.6" y="62.9">SERDES0_VDDPLL_AF24</text>
<text x="137.7" y="83.2">SERDES0_VDDPLL_AG23</text>
<text x="137.7" y="80.7">SERDES0_VDDPLL_AF24</text>
<text x="256.8" y="83.2">PLL_SERDES0_VSSA</text>
<text x="257.1" y="80.7">PLL_SERDES0_VDDA</text>
<text x="305.3" y="78.1">SERDES0_PLLREFRET_L01</text>
<text x="305.3" y="83.2">SERDES0_VDDPLL_AG23</text>
<text x="305.3" y="98.5">SERDES0_PLLREFRET_L23</text>
<text x="305.3" y="106.1">PLL_SERDES0_VDDA</text>
<text x="132.6" y="111.2">SERDES0_REFCLK1_N</text>
<text x="132.6" y="116.2">SERDES0_REFCLK1_P</text>
<text x="262.1" y="122.7">FING_PCIE0_REFCLK0_N</text>
<text x="262.4" y="120.2">FING_PCIE0_REFCLK0_P</text>
<text x="292.4" y="122.7">{4}</text>
<text x="292.4" y="120.2">{4}</text>
<text x="305.3" y="121.3">PLL_SERDES0_VSSA</text>
<text x="173.2" y="174.8">PRSNT</text>
<text x="21.1" y="186.2">{11} PHY_MDC_PCIE</text>
<text x="21.1" y="188.8">{11} PHY_MDIO_PCIE</text>
<text x="21.1" y="196.4">{11} PHY_INTn_PCIE</text>
<text x="66.8" y="201.5">{11} WAKEN</text>
<text x="175.3" y="201.2">PCIE0_PERSTn {11}</text>
<text x="173" y="209.3">FING_PCIE0_REFCLK0_P</text>
<text x="203" y="209.3">{4}</text>
<text x="19.6" y="214.4">{4} SERDES0_RXD0_N</text>
<text x="19.6" y="211.9">{4} SERDES0_RXD0_P</text>
<text x="173" y="211.9">FING_PCIE0_REFCLK0_N</text>
<text x="203.2" y="211.9">{4}</text>
<text x="53.9" y="218">PRSNT</text>
<text x="173.2" y="216.7">SERDES0_TXD0_P {4}</text>
<text x="173.2" y="219.2">SERDES0_TXD0_N {4}</text>
<text x="19.6" y="224.6">{4} SERDES0_RXD1_P</text>
<text x="19.6" y="227.1">{4} SERDES0_RXD1_N</text>
<text x="173.2" y="229.4">SERDES0_TXD1_P {4}</text>
<text x="173.2" y="231.9">SERDES0_TXD1_N {4}</text>
<text x="19.6" y="237.3">{4} SERDES0_RXD2_N</text>
<text x="19.6" y="234.7">{4} SERDES0_RXD2_P</text>
<text x="173.2" y="239.6">SERDES0_TXD2_P {4}</text>
<text x="19.6" y="244.9">{4} SERDES0_RXD3_P</text>
<text x="173.2" y="242.1">SERDES0_TXD2_N {4}</text>
<text x="19.6" y="247.4">{4} SERDES0_RXD3_N</text>
<text x="173.2" y="249.7">SERDES0_TXD3_P {4}</text>
<text x="53.9" y="253.5">PRSNT</text>
<text x="173.2" y="252.3">SERDES0_TXD3_N {4}</text>
</g>
<g font-size="2.3">
<text x="167.6" y="27.4">AM33</text>
<text x="168.2" y="24.9">AL33</text>
<text x="248.2" y="24.9">AP32</text>
<text x="248.2" y="27.4">AN32</text>
<text x="167.6" y="35.1">AM31</text>
<text x="168.2" y="32.5">AL31</text>
<text x="248.2" y="32.5">AP30</text>
<text x="248.2" y="35.1">AN30</text>
<text x="168.2" y="40.1">AL29</text>
<text x="248.2" y="40.1">AP28</text>
<text x="167.6" y="42.7">AM29</text>
<text x="168.2" y="47.8">AL27</text>
<text x="248.2" y="47.8">AP26</text>
<text x="248.2" y="42.7">AN28</text>
<text x="167.6" y="50.3">AM27</text>
<text x="248.2" y="50.3">AN26</text>
<text x="403.1" y="49.8">2P5V_LDO</text>
<text x="167.7" y="57.9">AG25</text>
<text x="248.2" y="57.9">AH25</text>
<text x="248.2" y="55.4">AG24</text>
<text x="296.9" y="58">VDD_REG</text>
<text x="126.8" y="63">VDD_REG</text>
<text x="167.9" y="65.5">AB20</text>
<text x="195.6" y="62.8">1.2V</text>
<text x="213.4" y="62.8">1.2V</text>
<text x="248.2" y="65.5">AD22</text>
<text x="167.8" y="68.1">AC21</text>
<text x="248.2" y="68.1">AE21</text>
<text x="248.2" y="73.2">AE23</text>
<text x="248.2" y="75.7">AF22</text>
<text x="22.9" y="80.8">3P3V</text>
<text x="55.9" y="78.3">3P3V</text>
<text x="113.1" y="78.3">3P3V</text>
<text x="167.7" y="83.3">AG23</text>
<text x="168" y="80.8">AF24</text>
<text x="195.6" y="78">2.5V</text>
<text x="248.2" y="80.8">AH24</text>
<text x="248.2" y="83.3">AH23</text>
<text x="221" y="88.2">2.5V/3.3 =</text>
<text x="236.2" y="88.2">3.3 V</text>
<text x="403.1" y="95.5">3P3V_LDO</text>
<text x="37.6" y="106.2">1</text>
<text x="65.3" y="106.2">6</text>
<text x="37.6" y="111.3">2</text>
<text x="65.3" y="111.3">5</text>
<text x="167.9" y="111.3">AK24</text>
<text x="37.6" y="116.3">3</text>
<text x="65.3" y="116.3">4</text>
<text x="168.3" y="116.3">AJ24</text>
<text x="248.2" y="118.9">AJ26</text>
<text x="40.7" y="124">CCLD-033-50-100.000</text>
<text x="248.2" y="121.4">AK26</text>
<text x="142.3" y="159.6">12P0V_PCIE</text>
<text x="160" y="159.6">3P3V_PCIE</text>
<text x="190.5" y="159.6">3P3V</text>
<text x="236.5" y="164.1">VDD_REG</text>
<text x="267" y="164.1">VDD_REG</text>
<text x="305.1" y="166.7">VDD_REG</text>
<text x="340.6" y="166.7">VDD_REG</text>
<text x="376.2" y="166.7">VDD_REG</text>
<text x="102.1" y="174.8">B1</text>
<text x="102.1" y="177.3">B2</text>
<text x="102.1" y="179.8">B3</text>
<text x="136.4" y="177.3">A2</text>
<text x="136.4" y="174.8">A1</text>
<text x="136.4" y="179.8">A3</text>
<text x="102.1" y="182.4">B4</text>
<text x="102.1" y="184.9">B5</text>
<text x="136.4" y="182.4">A4</text>
<text x="136.4" y="184.9">A5</text>
<text x="102.1" y="187.5">B6</text>
<text x="102.1" y="190">B7</text>
<text x="136.4" y="190">A7</text>
<text x="136.4" y="187.5">A6</text>
<text x="100.9" y="197.6">B10</text>
<text x="102.1" y="192.5">B8</text>
<text x="102.1" y="195.1">B9</text>
<text x="136.4" y="192.5">A8</text>
<text x="136.4" y="197.6">A10</text>
<text x="136.4" y="195.1">A9</text>
<text x="100.9" y="200.2">B11</text>
<text x="136.4" y="200.2">A11</text>
<text x="100.9" y="205.2">B12</text>
<text x="100.9" y="207.8">B13</text>
<text x="136.4" y="207.8">A13</text>
<text x="136.4" y="205.2">A12</text>
<text x="100.9" y="210.3">B14</text>
<text x="100.9" y="212.9">B15</text>
<text x="100.9" y="215.4">B16</text>
<text x="136.4" y="210.3">A14</text>
<text x="136.4" y="212.9">A15</text>
<text x="136.4" y="215.4">A16</text>
<text x="238" y="215.4">1</text>
<text x="81.3" y="220.5">NL</text>
<text x="100.9" y="217.9">B17</text>
<text x="100.9" y="220.5">B18</text>
<text x="136.4" y="220.5">A18</text>
<text x="136.4" y="217.9">A17</text>
<text x="100.9" y="223">B19</text>
<text x="100.9" y="225.6">B20</text>
<text x="136.4" y="225.6">A20</text>
<text x="136.4" y="223">A19</text>
<text x="100.9" y="228.1">B21</text>
<text x="100.9" y="230.6">B22</text>
<text x="100.9" y="233.2">B23</text>
<text x="136.4" y="233.2">A23</text>
<text x="136.4" y="228.1">A21</text>
<text x="136.4" y="230.6">A22</text>
<text x="238" y="228.1">1</text>
<text x="100.9" y="235.7">B24</text>
<text x="100.9" y="238.3">B25</text>
<text x="136.4" y="235.7">A24</text>
<text x="136.4" y="238.3">A25</text>
<text x="100.9" y="240.8">B26</text>
<text x="100.9" y="243.3">B27</text>
<text x="100.9" y="245.9">B28</text>
<text x="136.4" y="243.3">A27</text>
<text x="136.4" y="245.9">A28</text>
<text x="136.4" y="240.8">A26</text>
<text x="238" y="240.8">1</text>
<text x="100.9" y="248.4">B29</text>
<text x="100.9" y="251">B30</text>
<text x="136.4" y="248.4">A29</text>
<text x="136.4" y="251">A30</text>
<text x="100.9" y="253.5">B31</text>
<text x="100.9" y="256">B32</text>
<text x="136.4" y="253.5">A31</text>
<text x="136.4" y="256">A32</text>
<text x="353.6" y="253.6">TITLE</text>
</g>
<g font-size="2.3" fill="#004080">
<text x="176.6" y="29">SERDES_0_RXD0_N</text>
<text x="176.6" y="26.5">SERDES_0_RXD0_P</text>
<text x="223.1" y="29">SERDES_0_TXD0_N</text>
<text x="223.3" y="26.5">SERDES_0_TXD0_P</text>
<text x="176.6" y="34.1">SERDES_0_RXD1_P</text>
<text x="223.3" y="34.1">SERDES_0_TXD1_P</text>
<text x="176.6" y="36.6">SERDES_0_RXD1_N</text>
<text x="176.6" y="41.7">SERDES_0_RXD2_P</text>
<text x="223.1" y="36.6">SERDES_0_TXD1_N</text>
<text x="223.3" y="41.7">SERDES_0_TXD2_P</text>
<text x="176.6" y="44.2">SERDES_0_RXD2_N</text>
<text x="223.1" y="44.2">SERDES_0_TXD2_N</text>
<text x="176.6" y="51.9">SERDES_0_RXD3_N</text>
<text x="176.6" y="49.3">SERDES_0_RXD3_P</text>
<text x="223.1" y="51.9">SERDES_0_TXD3_N</text>
<text x="223.3" y="49.3">SERDES_0_TXD3_P</text>
<text x="176.6" y="56.9">SERDES_0_L01_REFRET</text>
<text x="176.6" y="59.5">SERDES_0_L01_REXT</text>
<text x="217.7" y="56.9">SERDES_0_L23_REFRET</text>
<text x="220.7" y="59.5">SERDES_0_L23_REXT</text>
<text x="176.6" y="67.1">SERDES_0_VDD_1</text>
<text x="176.6" y="69.6">SERDES_0_VDD_2</text>
<text x="215.5" y="67.1">SERDES_0_L01_VDDAIO_1</text>
<text x="215.5" y="69.6">SERDES_0_L23_VDDAIO_1</text>
<text x="215.5" y="74.7">SERDES_0_L01_VDDAIO_2</text>
<text x="215.5" y="77.3">SERDES_0_L23_VDDAIO_2</text>
<text x="176.6" y="82.3">SERDES_0_L01_VDDAPLL</text>
<text x="220.2" y="82.3">SERDES_0_PLL_VDDA</text>
<text x="176.6" y="84.9">SERDES_0_L23_VDDAPLL</text>
<text x="220.5" y="84.9">SERDES_0_PLL_VSSA</text>
<text x="41.9" y="107.7">OE</text>
<text x="57.4" y="107.7">VDD</text>
<text x="41.9" y="112.8">NC</text>
<text x="56.6" y="112.8">OUT-</text>
<text x="176.6" y="112.8">MSIOD270NB13/SERDES_0_REFCLK1_N</text>
<text x="41.9" y="117.9">GND</text>
<text x="56.1" y="117.9">OUT+</text>
<text x="176.6" y="117.9">MSIOD270PB13/SERDES_0_REFCLK1_P</text>
<text x="201.1" y="123">MSIOD269NB13/SERDES_0_REFCLK0_N</text>
<text x="201.3" y="120.4">MSIOD269PB13/SERDES_0_REFCLK0_P</text>
<text x="108" y="176.3">P12V_B1</text>
<text x="108" y="178.9">P12V_B2</text>
<text x="120.9" y="178.9">A2P12V_A2</text>
<text x="121.4" y="176.3">PRSNT1_N</text>
<text x="108" y="181.4">RSVD_B3</text>
<text x="108" y="183.9">GND_B4</text>
<text x="123.7" y="181.4">P12V_A3</text>
<text x="124.2" y="183.9">GND_A4</text>
<text x="108" y="186.5">SMCLK</text>
<text x="108" y="189">SMDAT</text>
<text x="108" y="191.6">GND_B7</text>
<text x="128.5" y="191.6">TDO</text>
<text x="128.8" y="186.5">TCK</text>
<text x="129.7" y="189">TDI</text>
<text x="108" y="194.1">P3V3_B8</text>
<text x="108" y="196.6">TRST_N</text>
<text x="123.7" y="196.6">P3V3_A9</text>
<text x="128.5" y="194.1">TMS</text>
<text x="108" y="199.2">P3V3AUX</text>
<text x="108" y="201.7">WAKE_N</text>
<text x="122.4" y="199.2">P3V3_A10</text>
<text x="123.2" y="201.7">RESET_L</text>
<text x="108" y="206.8">RSVD_B12</text>
<text x="108" y="209.3">GND_B13</text>
<text x="123" y="206.8">GND_A12</text>
<text x="123.1" y="209.3">REFCLKp</text>
<text x="108" y="211.9">HSOp0</text>
<text x="108" y="214.4">HSOn0</text>
<text x="123" y="214.4">GND_A15</text>
<text x="123.1" y="211.9">REFCLKn</text>
<text x="108" y="217">GND_B16</text>
<text x="108" y="219.5">PRSNT2_1N</text>
<text x="127" y="217">HSIp0</text>
<text x="127" y="219.5">HSIn0</text>
<text x="108" y="222">GND_B18</text>
<text x="108" y="224.6">HSOp1</text>
<text x="108" y="227.1">HSOn1</text>
<text x="121.7" y="224.6">RSVD_A19</text>
<text x="123" y="222">GND_A18</text>
<text x="123" y="227.1">GND_A20</text>
<text x="108" y="229.7">GND_B21</text>
<text x="108" y="232.2">GND_B22</text>
<text x="127" y="229.7">HSIp1</text>
<text x="127" y="232.2">HSIn1</text>
<text x="108" y="234.7">HSOp2</text>
<text x="108" y="237.3">HSOn2</text>
<text x="108" y="239.8">GND_B25</text>
<text x="123" y="234.7">GND_A23</text>
<text x="123" y="237.3">GND_A24</text>
<text x="127" y="239.8">HSIp2</text>
<text x="108" y="242.4">GND_B26</text>
<text x="108" y="244.9">HSOp3</text>
<text x="123" y="244.9">GND_A27</text>
<text x="127" y="242.4">HSIn2</text>
<text x="108" y="247.4">HSOn3</text>
<text x="108" y="250">GND_B29</text>
<text x="123" y="247.4">GND_A28</text>
<text x="127" y="250">HSIp3</text>
<text x="108" y="252.5">RSVD_B30</text>
<text x="108" y="255.1">PRSNT2_4N</text>
<text x="108" y="257.6">GND_B32</text>
<text x="121.7" y="257.6">RSVD_A32</text>
<text x="123" y="255.1">GND_A31</text>
<text x="127" y="252.5">HSIn3</text>
</g>
<g font-size="2.3" fill="#00f">
<text x="348.8" y="70.7">+</text>
<text x="348.8" y="91">+</text>
<text x="45.7" y="113.6">OSC_PECL</text>
<text x="351.3" y="113.9">+</text>
</g>
<text font-size="2.3" fill="#008000" x="364.5" y="255.6">M2S150-ADV-DEV-KIT</text>
<text font-size="2.3" fill="#0000a0" x="353.6" y="258.9">Microsemi</text>
<g font-size="2">
<text x="356.1" y="268.8">SIZE</text>
<text x="364" y="268.8">DOCUMENT NO.</text>
<text x="409.5" y="268.6">REV</text>
<text x="354.4" y="274.7">DATE:</text>
<text x="398.8" y="274.9">SH</text>
<text x="406.2" y="274.9">OF</text>
</g>
<g font-size="2" fill="#008000">
<text x="353.1" y="271.1">Custom</text>
<text x="410.5" y="271.1">B</text>
</g>
<g font-size="1.8">
<text x="44" y="1.9">5</text>
<text x="126.8" y="1.9">4</text>
<text x="209.6" y="1.9">3</text>
<text x="292.4" y="1.9">2</text>
<text x="375.2" y="1.9">1</text>
<text x=".7" y="38.5">D</text>
<text x="417.2" y="38.5">D</text>
<text x=".7" y="107.1">C</text>
<text x="417.2" y="107.1">C</text>
<text x=".7" y="175.6">B</text>
<text x="417.2" y="175.6">B</text>
<text x=".7" y="244.2">A</text>
<text x="417.2" y="244.2">A</text>
<text x="362.5" y="274.7">Wednesday, May 14, 2014</text>
<text x="402.9" y="274.9">4</text>
<text x="410.7" y="274.7">35</text>
<text x="44" y="278.8">5</text>
<text x="126.8" y="278.8">4</text>
<text x="209.6" y="278.8">3</text>
<text x="292.4" y="278.8">2</text>
<text x="375.2" y="278.8">1</text>
</g>
</svg>
